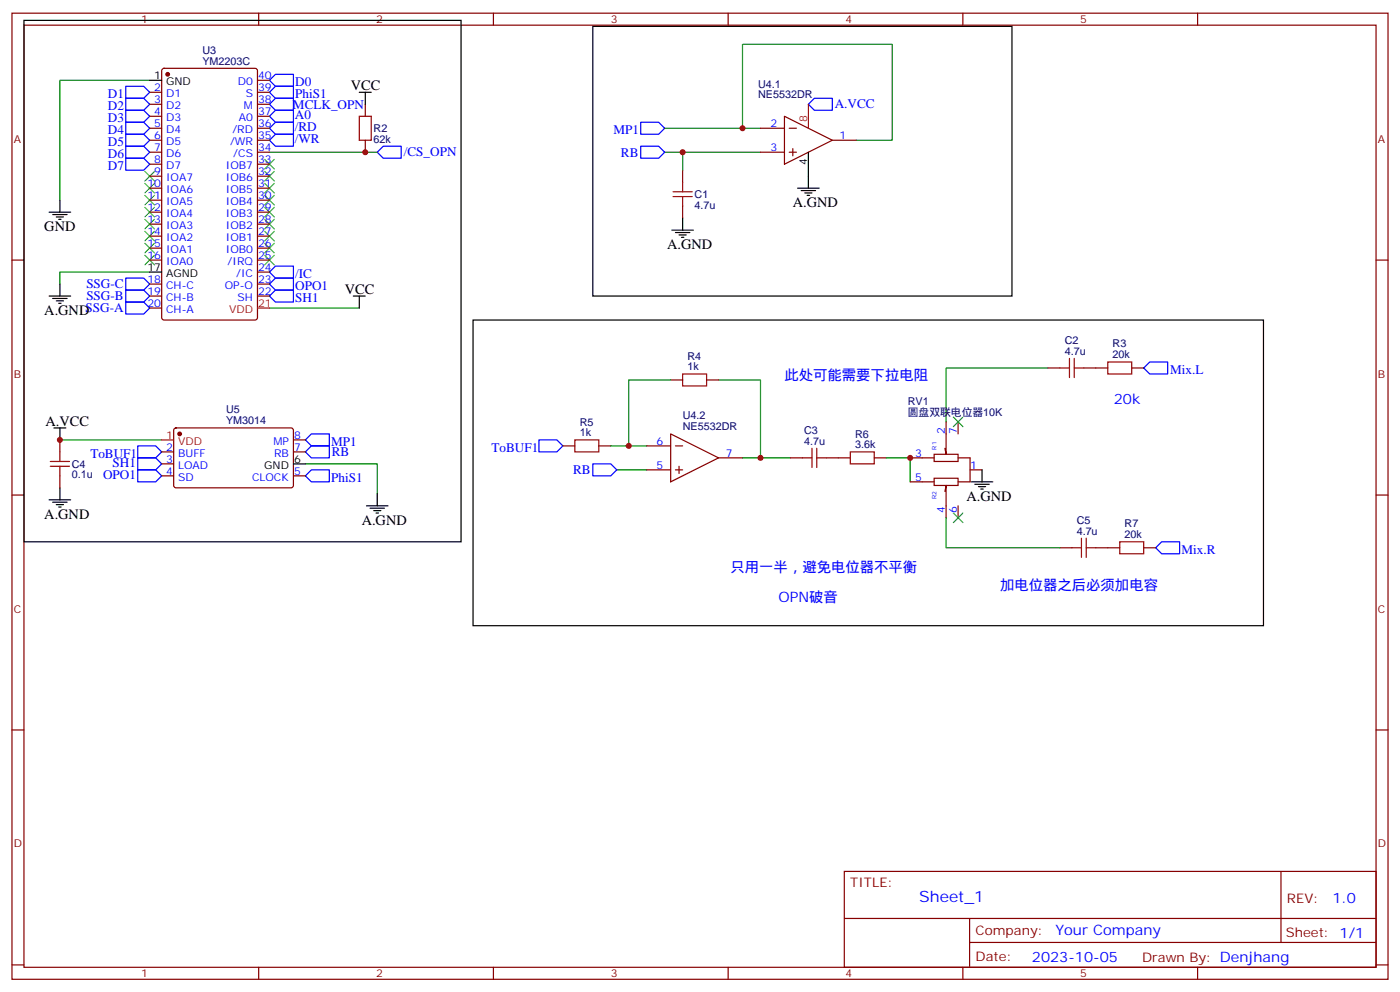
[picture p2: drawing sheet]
<svg xmlns="http://www.w3.org/2000/svg" width="412mm" height="292mm" viewBox="0 0 412 292" stroke-linecap="round" stroke-linejoin="round" font-family="sans-serif">
<g fill="none" stroke="#870000" stroke-width=".35">
<path d="M3.5 3.9h405.4v284.3h-405.4zM7.1 7.4h398.2v277.3h-398.2zM76.2 3.9v3.5M145.3 3.9v3.5M214.5 3.9v3.5M283.6 3.9v3.5M352.8 3.9v3.5M44.1 27.2h3.5M44.1 30.7h3.5M44.1 34.2h3.5M44.1 37.7h3.5M47.9 20.3l.4-.2h26.8l.7 .4v73l-.4 .6-27.1 .1-.6-.5-.1-72.9z"/>
<path d="M75.8 27.2h3.6M75.8 30.7h3.6M75.8 34.2h3.6M75.8 37.7h3.6M75.8 23.6h3.6M107.6 30.7v3.5M224 37.7h7.1M231.1 34.2l14.1 7.1-14.1 7zM232.5 37.7h2.1M44.1 41.3h3.5M44.1 44.8h3.5M44.1 48.3h3.5"/>
<path d="M44.1 51.9h3.5M44.1 55.4h3.5M44.1 58.9h3.5M75.8 41.3h3.6M75.8 44.8h3.6M75.8 48.3h3.6M75.8 51.9h3.6M75.8 55.4h3.6M75.8 58.9h3.6M107.6 41.3v3.5M201.1 50.1v3.5M224 44.8h7.1"/>
<path d="M232.5 44.8h2.1M233.5 43.7v2.2M245.2 41.3h7M3.5 76.6h3.6M44.1 76.6h3.5M44.1 62.4h3.5M44.1 66h3.5M44.1 69.5h3.5M44.1 73h3.5M75.8 76.6h3.6M75.8 62.4h3.6M75.8 66h3.6"/>
<path d="M75.8 69.5h3.6M75.8 73h3.6M201.1 60.7v3.5M405.3 76.6h3.6M44.1 83.6h3.5M44.1 87.1h3.5M44.1 90.7h3.5M75.8 83.6h3.6M75.8 87.1h3.6M75.8 80.1h3.6M197.6 111.8h3.5M208.1 111.8h3.6"/>
<path d="M308.7 108.3h3.5M319.3 108.3h7M333.4 108.3h3.5M17.6 129.5v3.5M47.6 133h3.6M47.6 136.5h3.6M51.4 126.1l.5-.2 34.1 .1 .4 .6v16.5l-.7 .5-34.1-.1-.4-.6v-16.3zM86.4 133h3.6M86.4 129.5h3.6M165.8 131.2h3.5M176.4 131.2h3.5M190.5 138.3h7.1"/>
<path d="M190.5 131.2h7.1M197.6 127.7l14.1 7.1-14.1 7zM199 138.3h2.1M199 131.2h2.1M200 137.2v2.1M211.7 134.8h7M232.8 134.8h3.6M243.4 134.8h7.1M257.5 134.8h3.6M268.1 134.8h7.1M275.2 133.7h7v2.1h-7zM278.7 124.2v9.5l-.4-1.8"/>
<path d="M282.2 134.8h3.6v7h-3.6M282.2 124.2v3.5M285.8 138.3h3.5M3.5 145.7h3.6M17.6 140.1v3.5M47.6 140.1h3.6M86.4 140.1h3.6M268.1 141.8h7.1M275.2 140.8h7v2.1h-7zM278.3 144.6l.4-1.7v9.5M282.2 148.9v3.5M405.3 145.7h3.6"/>
<path d="M312.2 161.2h3.5M322.8 161.2h7M336.9 161.2h3.5M3.5 214.8h3.6M405.3 214.8h3.6M248.7 256.5h156.6v28.2h-156.6zM377.3 256.5v20.9M248.7 270.3h156.5M285.6 277.4h119.6M285.6 270.3v14.1M3.5 284h3.6M76.2 284.7v3.5"/>
<path d="M145.3 284.7v3.5M214.5 284.7v3.5M283.6 284.7v3.5M352.8 284.7v3.5M405.3 284h3.6"/>
</g>
<g fill="none" stroke="#00f" stroke-width=".35">
<path d="M37 39.5h5.3l1.8 1.8-1.8 1.7h-5.3zM37 36h5.3l1.8 1.7-1.8 1.8h-5.3zM37 32.5h5.3l1.8 1.7-1.8 1.8h-5.3zM37 28.9h5.3l1.8 1.8-1.8 1.8h-5.3zM37 25.4h5.3l1.8 1.8-1.8 1.7h-5.3zM79.4 37.7l1.7-1.7h5.3v3.5h-5.3zM79.4 23.6l1.7-1.7h5.3v3.5h-5.3zM81.1 32.5h5.3v3.5h-5.3l-1.7-1.8zM81.1 28.9h5.3v3.6h-5.3l-1.7-1.8zM81.1 25.4h5.3v3.5h-5.3l-1.7-1.7zM188.7 36h5.3l1.8 1.7-1.8 1.8h-5.3zM239.9 28.9h5.3v3.6h-5.3l-1.8-1.8z"/>
<path d="M37 46.6h5.3l1.8 1.7-1.8 1.8h-5.3zM37 43h5.3l1.8 1.8-1.8 1.8h-5.3zM79.4 41.3l1.7-1.8h5.3v3.5h-5.3zM111.1 44.8l1.8-1.8h5.3v3.6h-5.3zM188.7 43h5.3l1.8 1.8-1.8 1.8h-5.3zM81.1 78.3h5.3v3.5h-5.3l-1.7-1.7zM37 88.9h5.3l1.8 1.8-1.8 1.7h-5.3zM37 85.4h5.3l1.8 1.7-1.8 1.8h-5.3zM37 81.8h5.3l1.8 1.8-1.8 1.8h-5.3zM79.4 87.1l1.7-1.7h5.3v3.5h-5.3zM81.1 81.8h5.3v3.6h-5.3l-1.7-1.8zM338.7 106.5h5.3v3.6h-5.3l-1.8-1.8z"/>
<path d="M40.6 134.8h5.3l1.7 1.7-1.7 1.8h-5.3zM40.6 138.3h5.3l1.7 1.8-1.7 1.7h-5.3zM40.6 131.2h5.3l1.7 1.8-1.7 1.8h-5.3zM91.7 131.2h5.3v3.6h-5.3l-1.7-1.8zM91.7 127.7h5.3v3.5h-5.3l-1.7-1.7zM91.7 138.3h5.3v3.5h-5.3l-1.7-1.7zM158.7 129.5h5.3l1.8 1.7-1.8 1.8h-5.3zM174.6 136.5h5.3l1.8 1.8-1.8 1.8h-5.3zM342.2 159.5h5.3v3.5h-5.3l-1.8-1.8z"/>
</g>
<g fill="none" stroke="#000" stroke-width=".35">
<path d="M7.1 6h128.7v153.5h-128.7zM174.6 7.8h123.5v79.3h-123.5zM44.1 23.6h3.5M105.8 27.2h3.6M107.6 27.2v3.5M17.6 58.9v3.5M234.9 55.4h6.4M236 56.1h4.2M237.1 56.8h2.1M237.8 57.5h.7M238.1 44.8v10.6M14.5 62.4h6.3"/>
<path d="M15.5 63.1h4.3M16.6 63.9h2.1M17.3 64.6h.7M197.9 67.7h6.4M199 68.4h4.2M200 69.1h2.1M200.7 69.8h.7M201.1 64.2v3.5M14.5 87.1h6.3M15.5 87.8h4.3M16.6 88.5h2.1M17.3 89.3h.7"/>
<path d="M17.6 83.6v3.5M44.1 80.1h3.5M104.1 87.1h3.5M105.8 87.1v3.6M139.3 94.2h232.9v89.9h-232.9zM15.9 125.9h3.5M17.6 125.9v3.6M86.4 136.5h3.6M289.3 138.3v3.5M14.5 147.1h6.3M15.5 147.8h4.3M16.6 148.5h2.1"/>
<path d="M17.3 149.2h.7M17.6 143.6v3.5M107.9 148.9h6.4M109 149.6h4.2M110.1 150.3h2.1M110.8 151h.7M111.1 145.3v3.6M286.1 141.8h6.4M287.2 142.5h4.2M288.2 143.2h2.1M288.9 143.9h.7"/>
</g>
<g fill="none" stroke="#a10000" stroke-width=".35">
<path d="M105.8 34.2h3.6v7.1h-3.6zM198.3 56.4h5.6M198.3 57.9h5.6M201.1 53.6v2.8M201.1 57.9v2.8M201.1 110.1h7v3.5h-7zM312.2 108.3h2.8M315 105.5v5.6M316.4 108.3h2.9M316.4 105.5v5.6M326.3 106.5h7.1v3.6h-7.1zM14.8 137.2h5.7"/>
<path d="M14.8 135.8h5.7M17.6 133v2.8M17.6 137.2v2.9M169.3 129.5h7.1v3.5h-7.1zM236.4 134.8h2.8M239.2 131.9v5.7M240.6 131.9v5.7M240.6 134.8h2.8M250.5 133h7v3.5h-7zM318.6 158.4v5.6M320 158.4v5.6M329.8 159.5h7.1v3.5h-7.1z"/>
<path d="M315.7 161.2h2.9M320 161.2h2.8"/>
</g>
<g fill="none" stroke="#008700" stroke-width=".35">
<path d="M44.1 23.6h-26.5v35.3M195.8 37.7h28.2M218.7 37.7v-24.6h44.1v28.2h-10.6M79.4 44.8h31.7M195.8 44.8h28.2M201.1 44.8v5.3M44.1 80.1h-26.5v3.5M79.4 90.7h26.4M197.6 111.8h-12.4v19.4M211.7 111.8h12.3v23h8.8M308.7 108.3h-30v15.9M17.6 129.5h30"/>
<path d="M90 136.5h21.1v8.8M179.9 131.2h10.6M181.7 138.3h8.8M218.7 134.8h5.3M261.1 134.8h7v7M278.7 152.4v8.8h33.5"/>
</g>
<g fill="none" stroke="#3c3" stroke-width=".35">
<path d="M42.7 57.5l2.8 2.8M42.7 54l2.8 2.8M42.7 50.4l2.8 2.9M45.5 57.5l-2.8 2.8M45.5 54l-2.8 2.8M45.5 50.4l-2.8 2.9M78 46.9l2.8 2.8M78 50.4l2.8 2.9M78 54l2.8 2.8M78 57.5l2.8 2.8M80.8 46.9l-2.8 2.8M80.8 50.4l-2.8 2.9"/>
<path d="M80.8 54l-2.8 2.8M80.8 57.5l-2.8 2.8M42.7 75.1l2.8 2.9M42.7 71.6l2.8 2.8M42.7 68.1l2.8 2.8M42.7 64.6l2.8 2.8M42.7 61l2.8 2.9M45.5 75.1l-2.8 2.9M45.5 71.6l-2.8 2.8M45.5 68.1l-2.8 2.8M45.5 64.6l-2.8 2.8M45.5 61l-2.8 2.9"/>
<path d="M78 61l2.8 2.9M78 64.6l2.8 2.8M78 68.1l2.8 2.8M78 71.6l2.8 2.8M78 75.1l2.8 2.9M80.8 61l-2.8 2.9M80.8 64.6l-2.8 2.8M80.8 68.1l-2.8 2.8M80.8 71.6l-2.8 2.8M80.8 75.1l-2.8 2.9M280.8 122.8l2.8 2.8M283.6 122.8l-2.8 2.8"/>
<path d="M280.8 151l2.8 2.8M283.6 151l-2.8 2.8"/>
</g>
<g fill="#870000" stroke="#870000" stroke-width=".35">
<circle cx="52.9" cy="127.7" r=".53"/>
<circle cx="49.4" cy="21.9" r=".53"/>
</g>
<path d="M238.1 30.7v7M75.8 90.7h3.6M47.6 129.5h3.6" fill="none" stroke="#f00" stroke-width=".35"/>
<g fill="#c00">
<circle cx="17.6" cy="129.5" r=".88"/>
<circle cx="218.7" cy="37.7" r=".88"/>
<circle cx="201.1" cy="44.8" r=".88"/>
<circle cx="107.6" cy="44.8" r=".88"/>
<circle cx="268.1" cy="134.8" r=".88"/>
<circle cx="185.2" cy="131.2" r=".88"/>
<circle cx="224" cy="134.8" r=".88"/>
</g>
<text font-size="4.6" fill="#00f" x="270.8" y="265.5">Sheet_1</text>
<g font-size="4.2">
<text x="103.4" y="26.5">VCC</text>
<text x="233.5" y="61">A.GND</text>
<text x="13.1" y="68.1">GND</text>
<text x="196.5" y="73.4">A.GND</text>
<text x="101.6" y="86.4">VCC</text>
<text x="13.1" y="92.8">A.GNDSSG-A</text>
<text x="13.4" y="125.2">A.VCC</text>
<text x="284.7" y="147.5">A.GND</text>
<text x="13.1" y="152.8">A.GND</text>
<text x="106.5" y="154.5">A.GND</text>
</g>
<g font-size="4.2" fill="#00f">
<text x="231.1" y="111.8">此处可能需要下拉电阻</text>
<text x="328.1" y="118.9">20k</text>
<text x="215.2" y="168.3">只用一半，避免电位器不平衡</text>
<text x="294.6" y="173.6">加电位器之后必须加电容</text>
<text x="229.3" y="177.1">OPN破音</text>
<text x="392.5" y="265.7">1.0</text>
<text x="310.9" y="275.3">Your Company</text>
<text x="304" y="283.1">2023-10-05</text>
</g>
<g font-size="3.9" fill="#00f">
<text x="31.8" y="28.9">D1</text>
<text x="87" y="28.9">PhiS1</text>
<text x="87" y="25.4">D0</text>
<text x="31.8" y="36">D3</text>
<text x="31.8" y="32.5">D2</text>
<text x="86.3" y="31.9">MCLK_OPN</text>
<text x="86.9" y="34.9">A0</text>
<text x="245.9" y="31.9">A.VCC</text>
<text x="31.8" y="39.5">D4</text>
<text x="86.9" y="42">/WR</text>
<text x="86.9" y="38.5">/RD</text>
<text x="180.7" y="39.5">MP1</text>
<text x="31.8" y="46.6">D6</text>
<text x="31.8" y="43">D5</text>
<text x="119" y="46">/CS_OPN</text>
<text x="182.9" y="46.1">RB</text>
<text x="31.8" y="50.1">D7</text>
<text x="87" y="81.8">/IC</text>
<text x="25.4" y="88.3">SSG-B</text>
<text x="25.4" y="84.8">SSG-C</text>
<text x="87" y="88.9">SH1</text>
<text x="87" y="85.4">OPO1</text>
<text x="344.7" y="110.1">Mix.L</text>
<text x="97.5" y="131.2">MP1</text>
<text x="26.6" y="134.8">ToBUF1</text>
<text x="33.2" y="137.6">SH1</text>
<text x="97.7" y="134.3">RB</text>
<text x="144.8" y="133">ToBUF1</text>
<text x="30.4" y="141.1">OPO1</text>
<text x="97.5" y="141.8">PhiS1</text>
<text x="168.8" y="139.6">RB</text>
<text x="348.1" y="163">Mix.R</text>
</g>
<g font-size="3.9" fill="#800">
<text x="250.5" y="261.1">TITLE:</text>
<text x="379.1" y="265.7">REV:</text>
<text x="287.4" y="275.3">Company:</text>
<text x="378.7" y="275.9">Sheet: 1/1</text>
<text x="287.4" y="282.9">Date:</text>
<text x="336.4" y="283">Draw</text>
<text x="346.6" y="283">n By: Denjhang</text>
</g>
<g font-size="3.2" fill="#800">
<text x="41.6" y="6.9">1</text>
<text x="110.8" y="6.9">2</text>
<text x="179.9" y="6.9">3</text>
<text x="249.1" y="6.9">4</text>
<text x="318.2" y="6.9">5</text>
<text x="4.1" y="42">A</text>
<text x="405.9" y="42">A</text>
<text x="4.1" y="111.1">B</text>
<text x="405.9" y="111.1">B</text>
<text x="4.1" y="180.3">C</text>
<text x="405.9" y="180.3">C</text>
<text x="4.1" y="249.4">D</text>
<text x="405.9" y="249.4">D</text>
<text x="41.6" y="287.7">1</text>
<text x="110.8" y="287.7">2</text>
<text x="179.9" y="287.7">3</text>
<text x="249.1" y="287.7">4</text>
<text x="318.2" y="287.7">5</text>
</g>
<g font-size="3.2" fill="#000080">
<text x="59.6" y="15.9">U3</text>
<text x="59.6" y="19">YM2203C</text>
<text x="223.3" y="28.9">NE5532DR</text>
<text x="223.3" y="25.8">U4.1</text>
<text x="110.1" y="38.9">R2</text>
<text x="110.1" y="42.1">62k</text>
<text x="204.6" y="58.3">C1</text>
<text x="204.6" y="61.5">4.7u</text>
<text x="313.6" y="101.3">C2</text>
<text x="202.5" y="105.9">R4</text>
<text x="313.6" y="104.4">4.7u</text>
<text x="327.7" y="105.5">20k</text>
<text x="327.7" y="102.3">R3</text>
<text x="202.5" y="109">1k</text>
<text x="267.4" y="119.3">RV1</text>
<text x="66.6" y="124.7">YM3014</text>
<text x="66.6" y="121.6">U5</text>
<text x="170.8" y="125.3">R5</text>
<text x="201.1" y="123.3">U4.2</text>
<text x="267.4" y="122.4">圆盘双联电位器10K</text>
<text x="170.8" y="128.4">1k</text>
<text x="201.1" y="126.5">NE5532DR</text>
<text x="236.9" y="130.9">4.7u</text>
<text x="236.9" y="127.8">C3</text>
<text x="251.9" y="131.9">3.6k</text>
<text x="251.9" y="128.9">R6</text>
<text x="21.2" y="137.7">C4</text>
<text x="21.2" y="140.8">0.1u</text>
<text x="317.2" y="154.2">C5</text>
<text x="331.3" y="155.2">R7</text>
<text x="317.2" y="157.3">4.7u</text>
<text x="331.3" y="158.4">20k</text>
</g>
<g font-size="3.2">
<text x="45.4" y="23.3">1</text>
<text x="48.9" y="25">GND</text>
<text x="237.8" y="48.6" transform="rotate(-90 237.8 48.6)">4</text>
<text x="43.4" y="79.7">17</text>
<text x="48.9" y="81.5">AGND</text>
<text x="77.8" y="137.9">GND</text>
<text x="86.6" y="136.2">6</text>
</g>
<g font-size="3.2" fill="#00f">
<text x="76" y="23.3">40</text>
<text x="45.4" y="26.8">2</text>
<text x="48.9" y="28.6">D1</text>
<text x="70.1" y="25">D0</text>
<text x="72.4" y="28.6">S</text>
<text x="76" y="26.8">39</text>
<text x="45.4" y="30.3">3</text>
<text x="45.4" y="33.9">4</text>
<text x="48.9" y="32.1">D2</text>
<text x="48.9" y="35.6">D3</text>
<text x="70.4" y="35.6">A0</text>
<text x="71.9" y="32.1">M</text>
<text x="76" y="33.9">37</text>
<text x="76" y="30.3">38</text>
<text x="45.4" y="37.4">5</text>
<text x="45.4" y="40.9">6</text>
<text x="48.9" y="39.2">D4</text>
<text x="68.4" y="39.2">/RD</text>
<text x="76" y="40.9">35</text>
<text x="76" y="37.4">36</text>
<text x="226.9" y="37.4">2</text>
<text x="247.3" y="40.9">1</text>
<text x="45.4" y="44.4">7</text>
<text x="45.4" y="48">8</text>
<text x="48.9" y="42.7">D5</text>
<text x="48.9" y="46.2">D6</text>
<text x="67.8" y="42.7">/WR</text>
<text x="68.7" y="46.2">/CS</text>
<text x="76" y="48">33</text>
<text x="76" y="44.4">34</text>
<text x="226.9" y="44.4">3</text>
<text x="45.4" y="51.5">9</text>
<text x="48.9" y="49.7">D7</text>
<text x="48.9" y="53.3">IOA7</text>
<text x="66.5" y="53.3">IOB6</text>
<text x="66.5" y="49.7">IOB7</text>
<text x="76" y="51.5">32</text>
<text x="43.4" y="55">10</text>
<text x="43.4" y="58.6">11</text>
<text x="48.9" y="56.8">IOA6</text>
<text x="66.5" y="56.8">IOB5</text>
<text x="76" y="58.6">30</text>
<text x="76" y="55">31</text>
<text x="43.4" y="62.1">12</text>
<text x="43.4" y="65.6">13</text>
<text x="48.9" y="60.3">IOA5</text>
<text x="48.9" y="63.9">IOA4</text>
<text x="66.5" y="63.9">IOB3</text>
<text x="66.5" y="60.3">IOB4</text>
<text x="76" y="65.6">28</text>
<text x="76" y="62.1">29</text>
<text x="43.4" y="69.1">14</text>
<text x="48.9" y="67.4">IOA3</text>
<text x="48.9" y="70.9">IOA2</text>
<text x="66.5" y="70.9">IOB1</text>
<text x="66.5" y="67.4">IOB2</text>
<text x="76" y="69.1">27</text>
<text x="43.4" y="72.7">15</text>
<text x="43.4" y="76.2">16</text>
<text x="48.9" y="74.4">IOA1</text>
<text x="48.9" y="78">IOA0</text>
<text x="66.5" y="74.4">IOB0</text>
<text x="67.1" y="78">/IRQ</text>
<text x="76" y="76.2">25</text>
<text x="76" y="72.7">26</text>
<text x="43.4" y="83.3">18</text>
<text x="69.6" y="81.5">/IC</text>
<text x="76" y="83.3">23</text>
<text x="76" y="79.7">24</text>
<text x="43.4" y="86.8">19</text>
<text x="48.9" y="85">CH-C</text>
<text x="48.9" y="88.5">CH-B</text>
<text x="66.2" y="85">OP-O</text>
<text x="70" y="88.5">SH</text>
<text x="76" y="86.8">22</text>
<text x="43.4" y="90.3">20</text>
<text x="48.9" y="92.1">CH-A</text>
<text x="80.5" y="130.9">MP</text>
<text x="86.6" y="129.1">8</text>
<text x="193.4" y="130.9">6</text>
<text x="278.3" y="127.7" transform="rotate(-90 278.3 127.7)">2</text>
<text x="281.9" y="127.7" transform="rotate(-90 281.9 127.7)">7</text>
<text x="49" y="132.6">2</text>
<text x="49" y="136.2">3</text>
<text x="52.5" y="134.4">BUFF</text>
<text x="52.5" y="137.9">LOAD</text>
<text x="80.7" y="134.4">RB</text>
<text x="86.6" y="132.6">7</text>
<text x="193.4" y="137.9">5</text>
<text x="213.8" y="134.4">7</text>
<text x="269.6" y="134.4">3</text>
<text x="285.8" y="137.9">1</text>
<text x="49" y="139.7">4</text>
<text x="52.5" y="141.5">SD</text>
<text x="74.2" y="141.5">CLOCK</text>
<text x="86.6" y="139.7">5</text>
<text x="269.6" y="141.5">5</text>
<text x="278.3" y="150.9" transform="rotate(-90 278.3 150.9)">4</text>
<text x="281.9" y="150.9" transform="rotate(-90 281.9 150.9)">6</text>
</g>
<g font-size="3.2" fill="#f00">
<text x="237.8" y="36" transform="rotate(-90 237.8 36)">8</text>
<text x="67.5" y="92.1">VDD</text>
<text x="76" y="90.3">21</text>
<text x="49" y="129.1">1</text>
<text x="52.5" y="130.9">VDD</text>
</g>
<g font-size="1.8" fill="#00f">
<text x="275.8" y="132.3" transform="rotate(-90 275.8 132.3)">R1</text>
<text x="275.8" y="146.8" transform="rotate(-90 275.8 146.8)">R2</text>
</g>
</svg>
